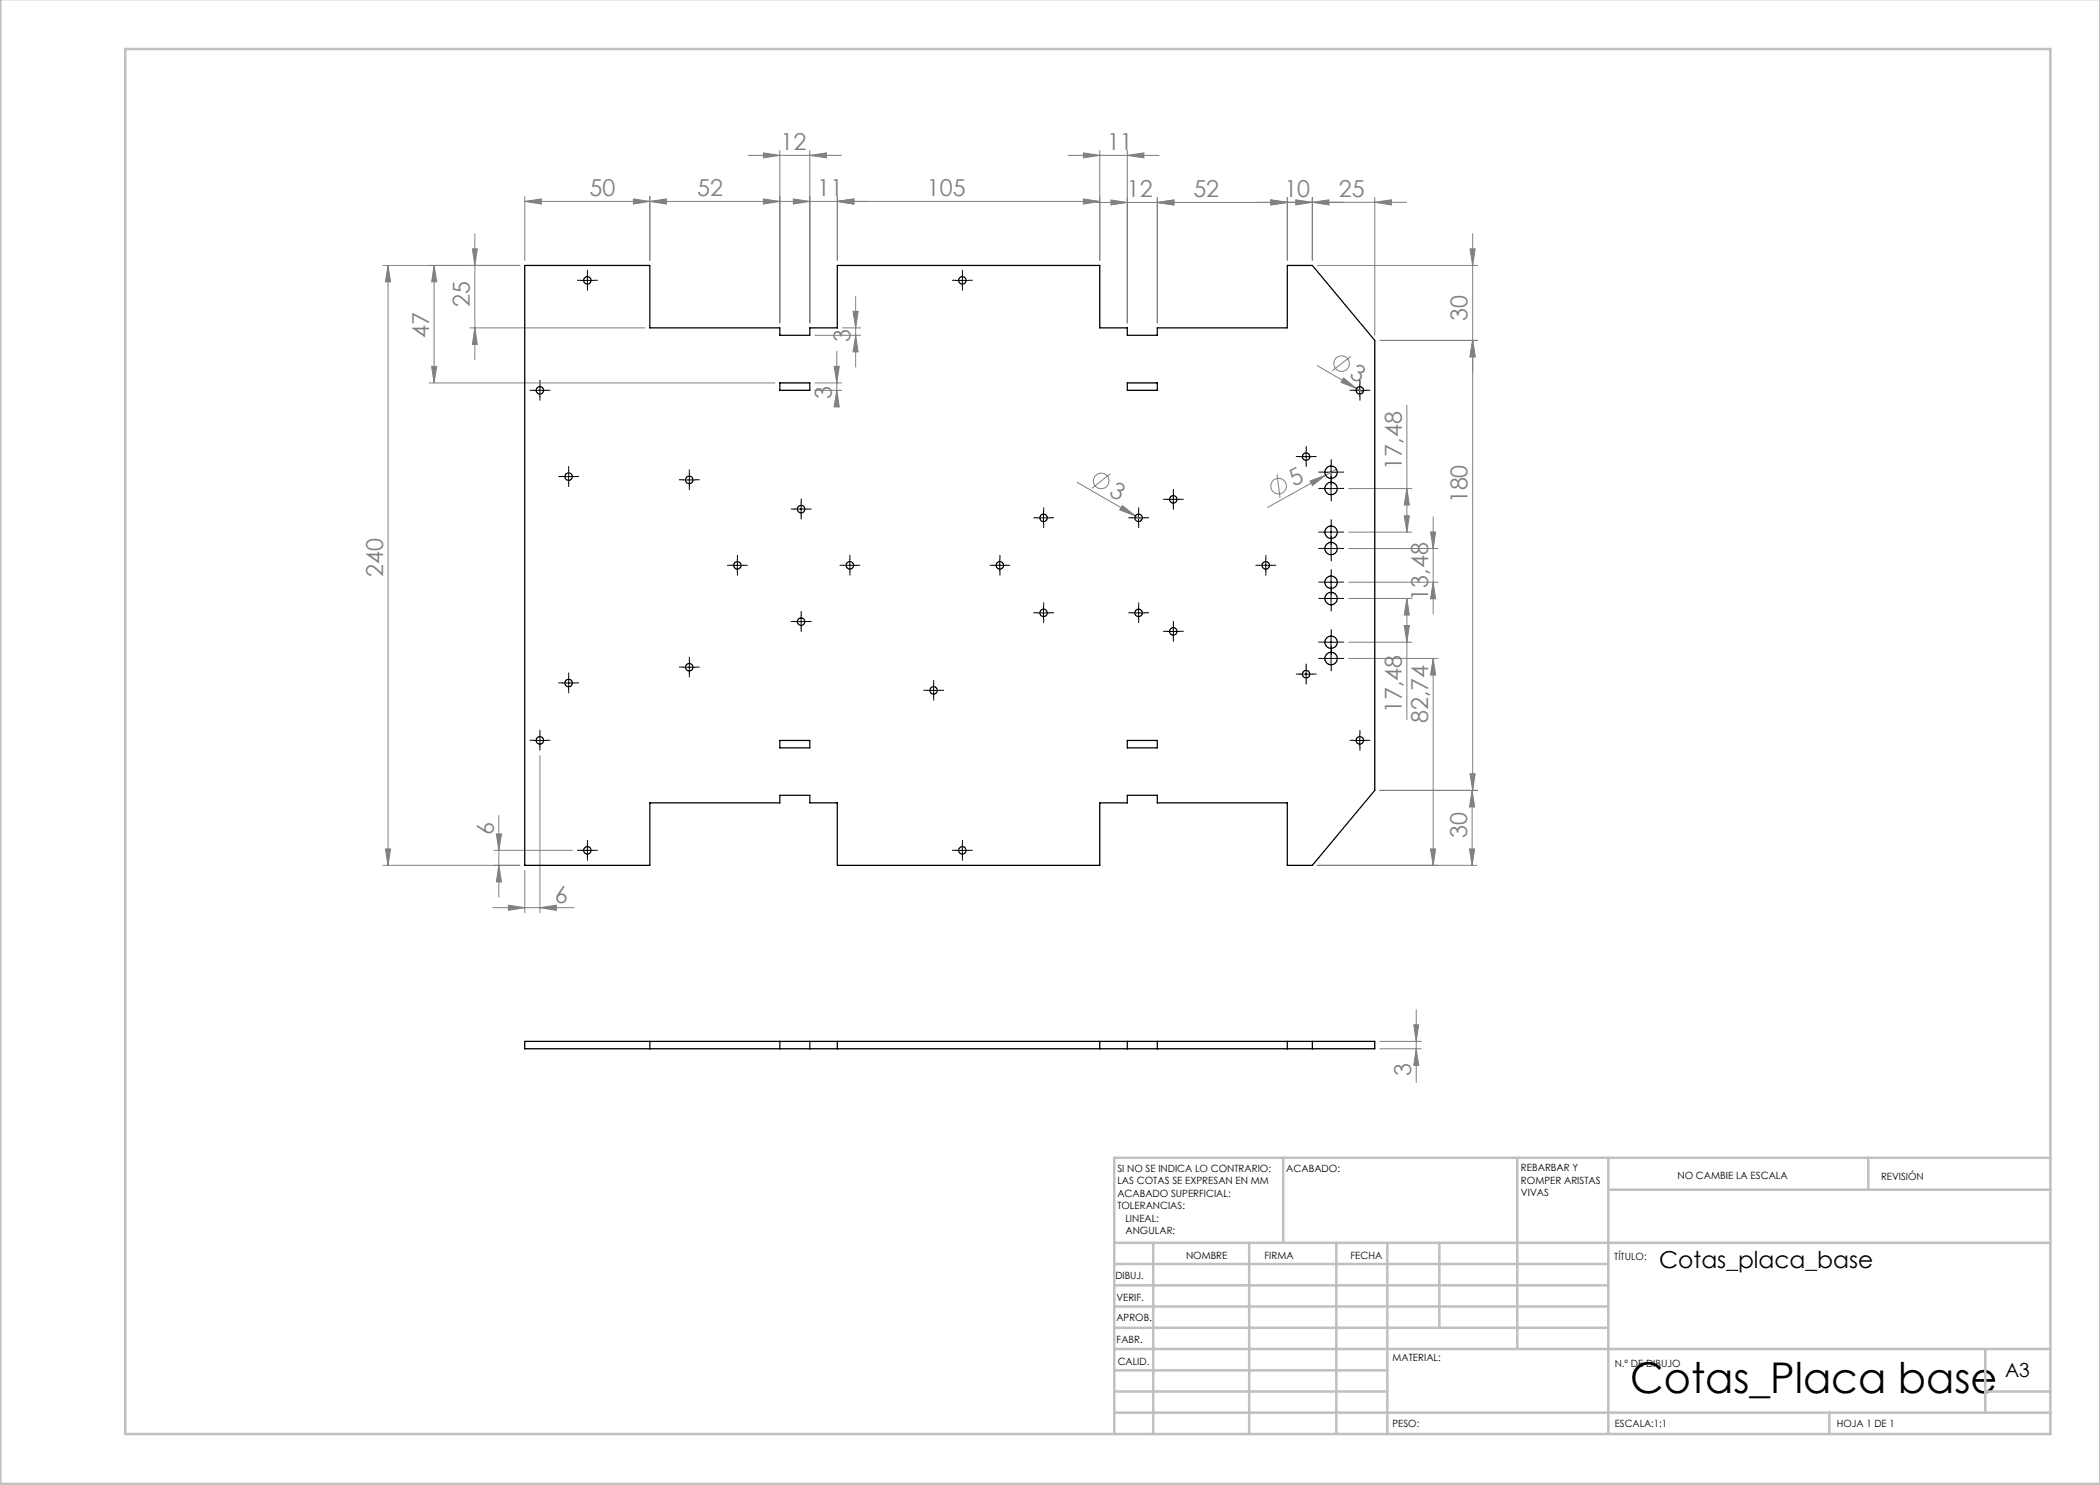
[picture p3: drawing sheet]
<svg xmlns="http://www.w3.org/2000/svg" width="420mm" height="297mm" viewBox="0 0 420 297" stroke-linecap="round" stroke-linejoin="round" font-family="sans-serif">
<g fill="none" stroke="#808080" stroke-width=".2">
<path d="M105 39.3v12.8M126.7 39.8l3.3 .5-3.3 .5zM130 39.3v12.8M149.6 31.1h18.7M152.7 39.8l3.3 .5-3.3 .5zM152.7 30.6l3.3 .5-3.3 .5zM156 30.1v34.5M158.7 39.8l3.3 .5-3.3 .5zM162 31.1l3.3-.5v1zM162 30.1v34.5M167.5 39.3v12.8M213.6 31.1h18.2"/>
<path d="M216.7 39.8l3.3 .5-3.3 .5zM216.7 30.6l3.3 .5-3.3 .5zM220 30.1v22M225.5 31.1l3.3-.5v1zM225.5 30.1v34.5M231.5 39.5v25.1M254.2 40l3.3 .5-3.3 .5zM257.5 39.5v12.6M259.2 40l3.3 .5-3.3 .5zM262.5 39.5v12.6M275 39.5v27.6M76.6 53.1h27.4"/>
<path d="M77.6 53.1l.5 3.3h-1zM77.6 53.1v120M86.8 53.1l.5 3.3h-1zM86.8 53.1v23.5M94.5 49.8h1l-.5 3.3zM95 46.7v25.2M105 40.3l3.3-.5v1zM105 40.3h115M130 40.3l3.3-.5v1zM167.5 40.3l3.3-.5v1zM171.1 59.2v14.2M222.2 40l3.3 .5-3.3 .5z"/>
<path d="M231.5 40.5l3.3-.5v1zM251.1 40.5h30.2M257.5 40.5h-38.4M262.5 40.5l3.3-.5v1zM263.5 53.1h32M275 40.5l3.3-.5v1zM294 49.8h1l-.5 3.3zM294.5 46.7v111.4M85.8 76.6h69.2M86.3 73.3h1l-.5 3.3zM94 65.6h35M95 65.6l.5 3.3h-1z"/>
<path d="M163 78.1h5.3M163 76.6h5.3M163 67.1h9.1M166.8 73.3h1.1l-.5 3.3zM167.4 70.2v10.9M167.4 78.1l.5 3.3h-1.1zM168.5 65.6h3.6M170.6 62.3h1l-.5 3.3zM171.1 67.1l.5 3.3h-1zM263.5 73.1l7.8 4.6M268.7 75.6l2.6 2.1-3.1-1.2zM270.2 71.3l-3.8 2.9"/>
<path d="M271.3 77.7l1.3 .8M294.5 68.1l.5 3.3h-1zM295.5 68.1h-19.5M215.4 96.5l11.7 6.7M222.1 94.7l-3.7 3M255.4 94.9l.6 4.7M262 96.2l3.1-1.2-2.6 2.1zM265.1 95l-11.6 6.5M267.3 93.8l-2.2 1.2M269.7 97.7h12.7M281.4 97.7l.5 3.3h-1.1zM281.4 81v25.4"/>
<path d="M224.5 101.1l2.6 2.1-3.2-1.2zM227.1 103.2l1.3 .8M269.7 106.4h12.7M269.7 109.7h17.9M269.7 116.4h17.9M269.7 119.7h12.7M280.8 103.1h1.1l-.5 3.3zM281.4 119.7l.5 3.3h-1.1zM281.4 119.7v24.2M286.1 106.4h1l-.5 3.3zM286.6 116.4l.5 3.4h-1zM286.6 103.4v19.4"/>
<path d="M269.7 131.7h17.9M269.7 128.4h12.7M280.8 125.1h1.1l-.5 3.3zM286.6 131.7v41.4M286.6 131.7l.5 3.3h-1zM108 151.1v31.5M276 158.1h19.5M294 154.8h1l-.5 3.3zM294.4 158.1v15M294.4 158.1l.5 3.3h-1zM76.6 173.1h27.4M77.1 169.8h1l-.5 3.3z"/>
<path d="M98.8 170.1h15.7M99.3 166.8h1l-.5 3.3zM99.8 173.1l.5 3.3h-1zM99.8 163.1v16.3M105 174.1v8.5M263.5 173.1h31.9M286.1 169.8h1l-.5 3.3zM293.9 169.8h1l-.5 3.3zM98.6 181.5h16.2M101.7 181l3.3 .5-3.3 .6zM108 181.5l3.3-.5v1.1zM276 209.8h8.2"/>
<path d="M276 208.3h8.2M282.8 205h.9l-.5 3.3zM283.2 201.9v14.6M283.2 209.8l.5 3.3h-.9z"/>
<circle cx="268.3" cy="72.7" r="1.56"/>
<circle cx="220.2" cy="96.2" r="1.56"/>
<circle cx="255.7" cy="97.2" r="1.55"/>
</g>
<g fill="none" stroke="#000" stroke-width=".2" stroke-dasharray="15.2 1.3 1.3 1.3">
<path d="M116.2 56.1h-.7M117.5 54.8v-.7M117.5 57.3v.8M118.7 56.1h.8M191.2 56.1h-.7M192.5 54.8v-.7M192.5 57.3v.8M193.7 56.1h.8M106.7 78.1h-.7M108 76.8v-.7M108 79.3v.8M109.2 78.1h.8"/>
<path d="M270.7 78.1h-.7M272 76.8v-.7M272 79.3v.8M273.2 78.1h.8M112.5 95.3h-.8M113.7 94.1v-.8M113.7 96.6v.7M115 95.3h.7M136.6 96h-.7M137.9 94.7v-.7M137.9 97.2v.8M139.1 96h.8"/>
<path d="M233.4 99.9h-.7M234.7 98.6v-.7M235.9 99.9h.8M260 91.3h-.8M261.2 90.1v-.8M261.2 92.6v.7M262.5 91.3h.7M265 94.4h-1.3M265 97.7h-1.3M266.2 93.2v-1.3M266.2 95.7v1.2M266.2 96.4v-1.2"/>
<path d="M266.2 98.9v1.3M267.5 94.4h1.2M267.5 97.7h1.2M146.2 113.1h-.7M147.5 111.8v-.7M147.5 114.3v.8M148.7 113.1h.8M159 101.8h-.8M160.2 100.6v-.8M160.2 103.1v.7M161.5 101.8h.7M168.7 113.1h-.7"/>
<path d="M170 111.8v-.7M170 114.3v.8M171.2 113.1h.8M198.7 113.1h-.7M200 111.8v-.7M200 114.3v.8M201.2 113.1h.8M207.5 103.6h-.8M208.7 102.3v-.7M208.7 104.8v.8M210 103.6h.7M226.5 103.6h-.8"/>
<path d="M227.7 102.3v-.7M227.7 104.8v.8M229 103.6h.7M234.7 101.1v.8M251.9 113.1h-.7M253.2 111.8v-.7M253.2 114.3v.8M254.4 113.1h.8M265 119.7h-1.3M265 116.4h-1.3M265 106.4h-1.3M265 109.7h-1.3"/>
<path d="M266.2 118.4v-1.2M266.2 115.2v-1.3M266.2 117.7v1.2M266.2 105.2v-1.3M266.2 107.7v1.2M266.2 108.4v-1.2M266.2 110.9v1.3M267.5 119.7h1.2M267.5 116.4h1.2M267.5 106.4h1.2M267.5 109.7h1.2M112.5 136.6h-.8"/>
<path d="M113.7 135.3v-.7M113.7 137.8v.8M115 136.6h.7M136.6 133.4h-.7M137.9 132.2v-.8M137.9 134.7v.7M139.1 133.4h.8M159 124.3h-.8M160.2 123.1v-.8M160.2 125.6v.7M161.5 124.3h.7M185.5 138.1h-.8"/>
<path d="M186.7 136.8v-.7M186.7 139.3v.8M188 138.1h.7M207.5 122.6h-.8M208.7 121.3v-.7M208.7 123.8v.8M210 122.6h.7M226.5 122.6h-.8M227.7 121.3v-.7M227.7 123.8v.8M229 122.6h.7M233.4 126.3h-.7"/>
<path d="M234.7 125v-.7M234.7 127.5v.8M235.9 126.3h.8M260 134.8h-.8M261.2 133.6v-.8M261.2 136.1v.7M262.5 134.8h.7M265 131.7h-1.3M265 128.4h-1.3M266.2 130.4v-1.2M266.2 132.9v1.3M266.2 127.2v-1.3"/>
<path d="M266.2 129.7v1.2M266.2 120.9v1.3M267.5 131.7h1.2M267.5 128.4h1.2M106.7 148.1h-.7M108 146.8v-.7M108 149.3v.8M109.2 148.1h.8M270.7 148.1h-.7M272 146.8v-.7M272 149.3v.8M273.2 148.1h.8"/>
<path d="M116.2 170.1h-.7M117.5 168.8v-.7M117.5 171.3v.8M118.7 170.1h.8M191.2 170.1h-.7M192.5 168.8v-.7M192.5 171.3v.8M193.7 170.1h.8"/>
</g>
<g fill="none" stroke="#000" stroke-width=".2">
<path d="M116.2 56.1h2.5M117.5 54.8v2.5M191.2 56.1h2.5M192.5 54.8v2.5M106.7 78.1h2.5M108 76.8v2.5M270.7 78.1h2.5M272 76.8v2.5M112.5 95.3h2.5M113.7 94.1v2.5M136.6 96h2.5M137.9 94.7v2.5"/>
<path d="M233.4 99.9h2.5M234.7 98.6v2.5M260 91.3h2.5M261.2 90.1v2.5M265 94.4h2.5M265 97.7h2.5M266.2 93.2v2.5M266.2 96.4v2.6M146.2 113.1h2.5M147.5 111.8v2.5M159 101.8h2.5M160.2 100.6v2.5"/>
<path d="M168.7 113.1h2.5M170 111.8v2.5M198.7 113.1h2.5M200 111.8v2.5M207.5 103.6h2.5M208.7 102.3v2.5M226.5 103.6h2.5M227.7 102.3v2.5M251.9 113.1h2.5M253.2 111.8v2.5M265 119.7h2.5M265 116.4h2.5"/>
<path d="M265 106.4h2.5M265 109.7h2.5M266.2 105.2v2.5M266.2 108.4v2.5M266.2 115.2v2.5M266.2 118.5v2.5M112.5 136.6h2.5M113.7 135.4v2.5M136.6 133.5h2.5M137.9 132.2v2.5M159 124.3h2.5M160.2 123.1v2.5"/>
<path d="M185.5 138.1h2.5M186.7 136.8v2.5M207.5 122.6h2.5M208.7 121.3v2.5M226.5 122.6h2.5M227.7 121.3v2.5M233.4 126.3h2.5M234.7 125v2.5M260 134.8h2.5M261.2 133.6v2.5M265 131.7h2.5M265 128.4h2.5"/>
<path d="M266.2 127.2v2.5M266.2 130.5v2.5M106.7 148.1h2.5M108 146.8v2.5M270.7 148.1h2.5M272 146.8v2.5M116.2 170.1h2.5M117.5 168.8v2.5M191.2 170.1h2.5M192.5 168.8v2.5"/>
</g>
<g fill="none" stroke="#c0c0c0" stroke-width=".5">
<path d="M.1 -.1v296.9h419.9M25 9.8h385.1v277h-385.1zM256.6 231.6v17M303.5 231.6v38.2M321.7 231.6v55.2M321.7 237.9h88.4M373.7 231.6v6.3M410.1 231.6h-187.3v55.2M222.8 248.6h187.3M222.8 257.1h98.9M222.8 252.8h98.9M230.6 248.6v38.2"/>
<path d="M249.8 248.6v38.2M267.3 248.6v38.2M277.5 248.6v38.2M287.9 248.6v17M222.8 265.6h98.9M222.8 261.3h98.9M222.8 278.3h54.7M222.8 274.1h54.7M222.8 269.8h187.3M397.1 278.3h13M397.1 269.8v12.7M222.8 282.5h187.3"/>
<path d="M365.9 282.5v4.3"/>
</g>
<g fill="#808080">
<path d="M268.7 75.6l2.6 2.1-3.1-1.2z"/>
<path d="M224.5 101.1l2.6 2.1-3.2-1.2z"/>
<path d="M262 96.2l3.1-1.2-2.6 2.1z"/>
<path d="M126.7 39.8l3.3 .5-3.3 .5zM105 40.3l3.3-.5v1zM216.7 39.8l3.3 .5-3.3 .5zM167.5 40.3l3.3-.5v1zM262.5 40.5l3.3-.5v1zM254.2 40l3.3 .5-3.3 .5zM108 181.5l3.3-.5v1.1zM101.7 181l3.3 .5-3.3 .6z"/>
<path d="M130 40.3l3.3-.5v1zM152.7 39.8l3.3 .5-3.3 .5zM152.7 30.6l3.3 .5-3.3 .5zM162 31.1l3.3-.5v1zM158.7 39.8l3.3 .5-3.3 .5zM167.5 40.3l3.3-.5v1zM216.7 30.6l3.3 .5-3.3 .5zM225.5 31.1l3.3-.5v1zM222.2 40l3.3 .5-3.3 .5zM231.5 40.5l3.3-.5v1zM259.2 40l3.3 .5-3.3 .5zM275 40.5l3.3-.5v1z"/>
<path d="M231.5 40.5l3.3-.5v1zM254.2 40l3.3 .5-3.3 .5z"/>
<path d="M294 154.8h1l-.5 3.3zM294.5 68.1l.5 3.3h-1zM167.4 78.1l.5 3.3h-1.1zM166.8 73.3h1.1l-.5 3.3zM171.1 67.1l.5 3.3h-1zM170.6 62.3h1l-.5 3.3zM293.9 169.8h1l-.5 3.3zM294.4 158.1l.5 3.3h-1zM286.1 169.8h1l-.5 3.3zM286.6 131.7l.5 3.3h-1zM283.2 209.8l.5 3.3h-.9zM282.8 205h.9l-.5 3.3z"/>
<path d="M77.6 53.1l.5 3.3h-1zM77.1 169.8h1l-.5 3.3zM94.5 49.8h1l-.5 3.3zM95 65.6l.5 3.3h-1zM86.8 53.1l.5 3.3h-1zM86.3 73.3h1l-.5 3.3zM294 49.8h1l-.5 3.3zM294.5 68.1l.5 3.3h-1zM99.3 166.8h1l-.5 3.3zM99.8 173.1l.5 3.3h-1zM281.4 97.7l.5 3.3h-1.1zM280.8 103.1h1.1l-.5 3.3zM286.1 106.4h1l-.5 3.3zM286.6 116.4l.5 3.4h-1zM281.4 119.7l.5 3.3h-1.1zM280.8 125.1h1.1l-.5 3.3z"/>
</g>
<g fill="none" stroke="#000" stroke-width=".25">
<path d="M105 53.1h25v12.5h26v1.5h6v-1.5h5.5v-12.5h52.5v12.5h5.5v1.5h6v-1.5h26v-12.5h5l12.5 15v90l-12.5 15h-5v-12.5h-26v-1.5h-6v1.5h-5.5v12.5h-52.5v-12.5h-5.5v-1.5h-6v1.5h-26v12.5h-25zM156 76.6h6v1.5h-6zM225.5 76.6h6v1.5h-6zM156 148.1h6v1.5h-6zM225.5 148.1h6v1.5h-6zM105 208.3h170v1.5h-170zM130 208.3v1.5M156 208.3v1.5M162 208.3v1.5M167.5 208.3v1.5M220 208.3v1.5M225.5 208.3v1.5"/>
<path d="M231.5 208.3v1.5M257.5 208.3v1.5M262.5 208.3v1.5"/>
<circle cx="117.5" cy="56.1" r=".76"/>
<circle cx="192.5" cy="56.1" r=".76"/>
<circle cx="108" cy="78.1" r=".75"/>
<circle cx="272" cy="78.1" r=".74"/>
<circle cx="113.7" cy="95.3" r=".75"/>
<circle cx="137.8" cy="96" r=".75"/>
<circle cx="234.7" cy="99.9" r=".74"/>
<circle cx="261.2" cy="91.3" r=".74"/>
<circle cx="266.2" cy="97.7" r="1.24"/>
<circle cx="266.2" cy="94.4" r="1.24"/>
<circle cx="147.5" cy="113.1" r=".76"/>
<circle cx="160.2" cy="101.8" r=".75"/>
<circle cx="170" cy="113.1" r=".76"/>
<circle cx="200" cy="113.1" r=".76"/>
<circle cx="208.7" cy="103.6" r=".75"/>
<circle cx="227.7" cy="103.6" r=".75"/>
<circle cx="253.2" cy="113.1" r=".76"/>
<circle cx="266.2" cy="119.7" r="1.24"/>
<circle cx="266.2" cy="109.7" r="1.24"/>
<circle cx="266.2" cy="106.4" r="1.24"/>
<circle cx="266.2" cy="116.4" r="1.26"/>
<circle cx="113.7" cy="136.6" r=".75"/>
<circle cx="137.8" cy="133.4" r=".75"/>
<circle cx="160.2" cy="124.3" r=".74"/>
<circle cx="186.7" cy="138.1" r=".74"/>
<circle cx="208.7" cy="122.6" r=".75"/>
<circle cx="227.7" cy="122.6" r=".76"/>
<circle cx="234.6" cy="126.3" r=".75"/>
<circle cx="261.2" cy="134.8" r=".75"/>
<circle cx="266.2" cy="131.7" r="1.24"/>
<circle cx="266.2" cy="128.5" r="1.24"/>
<circle cx="108" cy="148.1" r=".75"/>
<circle cx="272" cy="148.1" r=".76"/>
<circle cx="117.5" cy="170.1" r=".74"/>
<circle cx="192.5" cy="170.1" r=".74"/>
</g>
<text font-size="8.5" x="326.1" y="278.5">Cotas_Placa base</text>
<g font-size="4.7" fill="#808080">
<text x="156.1" y="30">12</text>
<text x="221.4" y="30">11</text>
<text x="117.9" y="39.3">50</text>
<text x="139.4" y="39.3">52</text>
<text x="163.5" y="39.3">11</text>
<text x="185.4" y="39.3">105</text>
<text x="225.4" y="39.5">12</text>
<text x="238.7" y="39.5">52</text>
<text x="256.9" y="39.4">10</text>
<text x="267.8" y="39.4">25</text>
<text x="94" y="61.3" transform="rotate(-90 94 61.3)">25</text>
<text x="293.5" y="64.2" transform="rotate(-90 293.5 64.2)">30</text>
<text x="85.8" y="67.6" transform="rotate(-90 85.8 67.6)">47</text>
<text x="170.1" y="68.3" transform="rotate(-90 170.1 68.3)">3</text>
<text x="269.7" y="75.5" transform="rotate(30 269.7 75.5)">3</text>
<text x="166.4" y="79.8" transform="rotate(-90 166.4 79.8)">3</text>
<text x="280.4" y="93.9" transform="rotate(-90 280.4 93.9)">17,48</text>
<text x="221.6" y="98.9" transform="rotate(30 221.6 98.9)">3</text>
<text x="258.8" y="97.5" transform="rotate(-29 258.8 97.5)">5</text>
<text x="293.5" y="100.7" transform="rotate(-90 293.5 100.7)">180</text>
<text x="76.6" y="115.5" transform="rotate(-90 76.6 115.5)">240</text>
<text x="285.6" y="120.1" transform="rotate(-90 285.6 120.1)">13,48</text>
<text x="280.4" y="142.6" transform="rotate(-90 280.4 142.6)">17,48</text>
<text x="285.6" y="144.6" transform="rotate(-90 285.6 144.6)">82,74</text>
<text x="98.8" y="167" transform="rotate(-90 98.8 167)">6</text>
<text x="293.4" y="167.6" transform="rotate(-90 293.4 167.6)">30</text>
<text x="111" y="180.5">6</text>
<text x="282.3" y="215.2" transform="rotate(-90 282.3 215.2)">3</text>
</g>
<text font-size="4.7" x="331.8" y="253.5">Cotas_placa_base</text>
<text font-size="3.9" x="401" y="275.4">A3</text>
<g font-size="2">
<text x="223.5" y="234.4">SI NO SE INDICA LO CONTRARIO:</text>
<text x="223.5" y="236.9">LAS COTAS SE EXPRESAN EN MM</text>
<text x="223.5" y="239.4">ACABADO SUPERFICIAL:</text>
<text x="257.2" y="234.4">ACABADO:</text>
<text x="304.2" y="234.3">REBARBAR Y</text>
<text x="304.2" y="236.8">ROMPER ARISTAS</text>
<text x="304.2" y="239.3">VIVAS</text>
<text x="335.5" y="235.8">NO CAMBIE LA ESCALA</text>
<text x="376.2" y="236">REVISIÓN</text>
<text x="223.5" y="241.9">TOLERANCIAS:</text>
<text x="225.1" y="244.4">LINEAL:</text>
<text x="225.1" y="246.9">ANGULAR:</text>
<text x="237.2" y="251.8">NOMBRE</text>
<text x="252.9" y="251.7">FIRMA</text>
<text x="270.1" y="251.7">FECHA</text>
<text x="223.1" y="255.9">DIBUJ.</text>
<text x="322.8" y="252">TÍTULO:</text>
<text x="223.3" y="260.1">VERIF.</text>
<text x="223.3" y="264.2">APROB.</text>
<text x="223.3" y="268.6">FABR.</text>
<text x="223.5" y="272.9">CALID.</text>
<text x="278.5" y="272.3">MATERIAL:</text>
<text x="323" y="273.4">N.º DE DIBUJO</text>
<text x="278.5" y="285.3">PESO:</text>
<text x="323" y="285.4">ESCALA:1:1</text>
<text x="367.4" y="285.4">HOJA 1 DE 1</text>
</g>
</svg>
